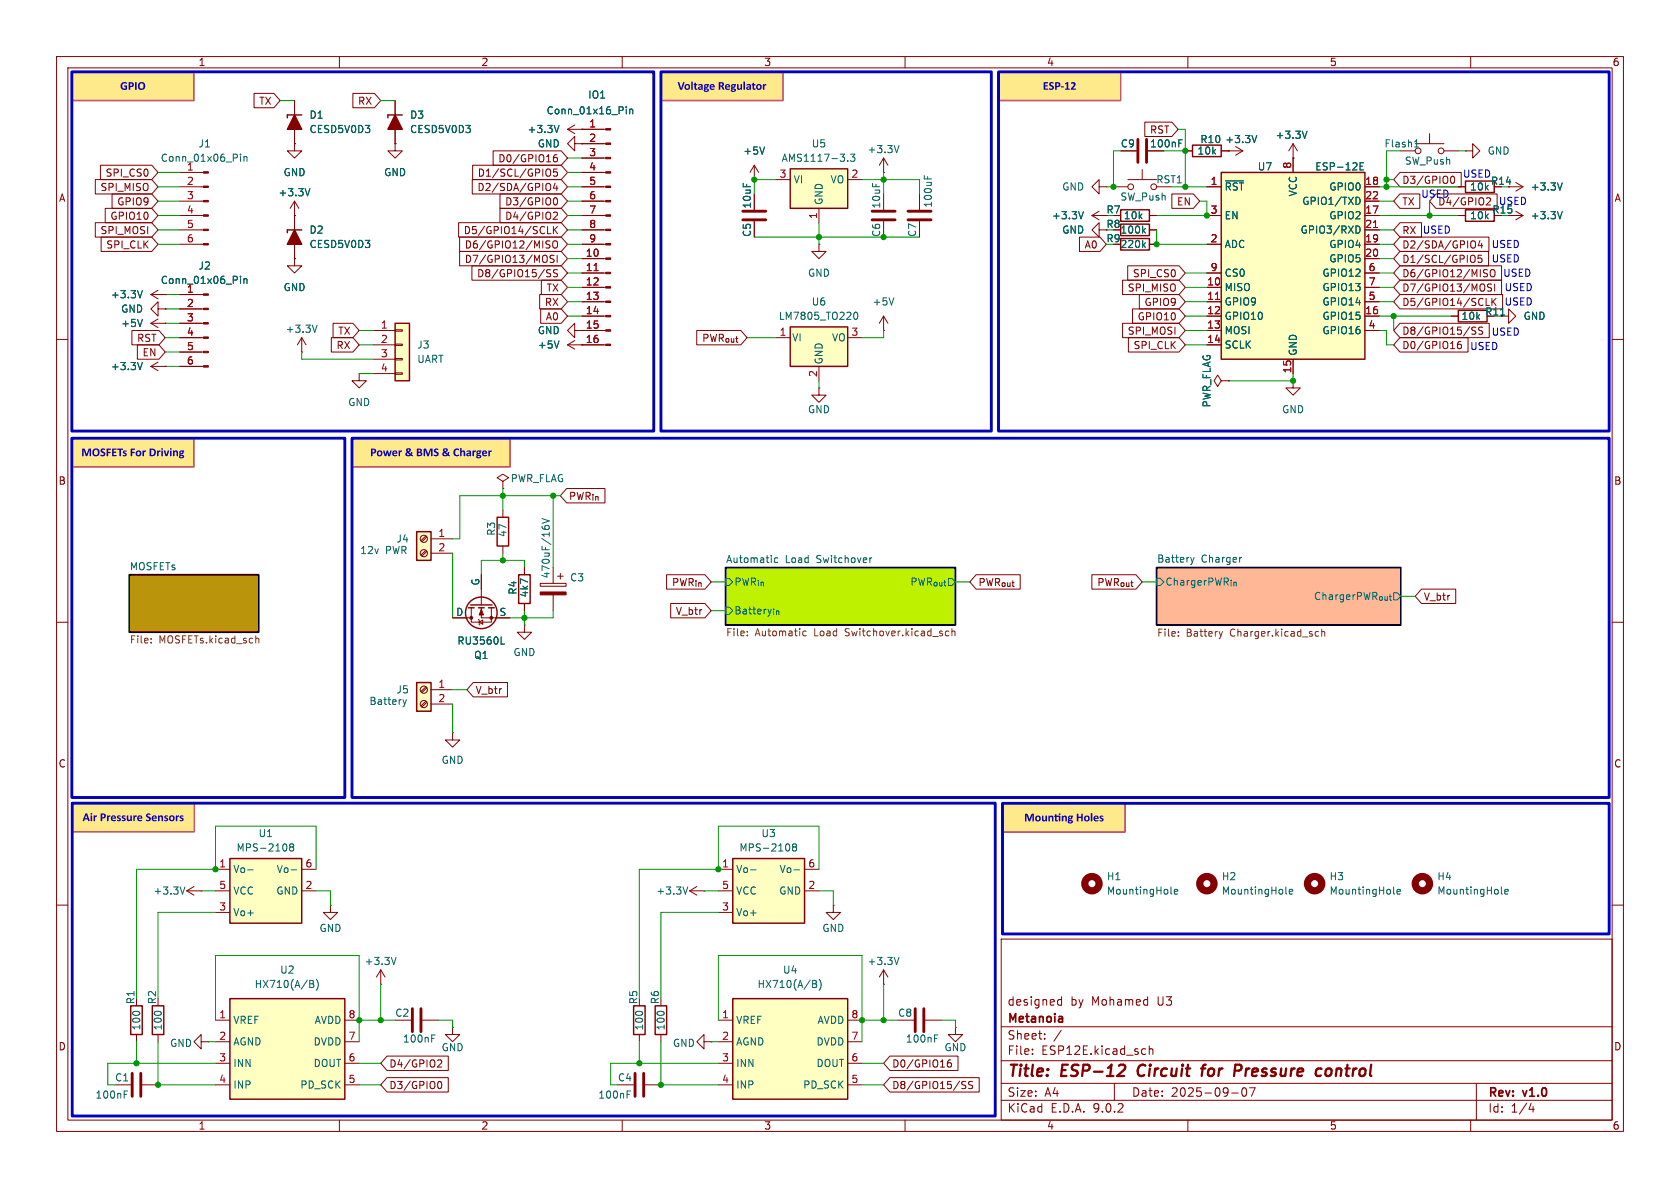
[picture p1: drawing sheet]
<svg xmlns="http://www.w3.org/2000/svg" width="297mm" height="210mm" viewBox="0 0 297 210" stroke-linecap="round" stroke-linejoin="round" font-family="sans-serif">
<g fill="none" stroke="#840000" stroke-width=".18">
<path d="M10 10h277v190h-277zM12 12h273v186h-273zM60 10v2M110 10v2M160 10v2M210 10v2M260 10v2M10 60h2M285 60h2M10 110h2M285 110h2M10 160h2"/>
<path d="M177 166h108v32h-108zM187 177.6l.2 .1 .5-.1M187.7 176.2v1.5M187.7 176.8l-.5-.1-.2 .1M285 160h2M60 198v2M110 198v2M160 198v2M177 194.5h108M177 191.5h108M177 187.5h108M177 181.5h108"/>
<path d="M182.5 186.3v.1M182.5 185.5v.1M184.7 183.6v.1M184.7 182.8v.1M187.6 182.1l-1.3 2M197 191.5v3M202.4 185.4l.1 .1M202.5 186.3l-.1 .1M203.2 184.9v1.5M203.2 185.5l.2-.1 .3 .1 .1 .9M210 198v2M217.7 193.2h1.2"/>
<path d="M219.7 192.4l.2-.1a.81 .81 0 0 1 .6 .6 .81 .81 0 0 1-.3 .8l-.2 .1a.81 .81 0 0 1-.3-1.4zM220.9 192.3h1l-.7 1.5M260 198v2M261 191.5v6.5M270.7 195l-.4 1.1h.9M271 195.6v1"/>
</g>
<path d="M198.1 188.2h.5a.45 .45 0 0 1 .3 .6l-.1 .3-1.3 1.1h1.2M201.4 188.5a1.27 1.27 0 0 0 0 1.6M212.3 188.9h.8M213.2 188.2l-.4 .1-.1 .2-.3 1.7M218.4 188.2l.9 .1a.58 .58 0 0 1-.3 1M233.5 188.9l.1 .1M235.3 189a.59 .59 0 0 0-.9 .3v.7a.53 .53 0 0 0 .8 0" fill="none" stroke="#840000" stroke-width=".4"/>
<path d="M187.6 179.7l.2 .2v.8M187.8 180.6l-.1 .1M187.8 180l-.1 .1" fill="none" stroke="#840000" stroke-width=".3"/>
<path d="M128.3 100.3h40.6v10.2h-40.6z" fill="#bdf100" stroke="#bdf100" stroke-width=".18"/>
<path d="M204.5 100.3h43.1v10.2h-43.1z" fill="#ffb796" stroke="#ffb796" stroke-width=".18"/>
<path d="M22.9 101.6h22.8v10.2h-22.8z" fill="#ba940b" stroke="#ba940b" stroke-width=".18"/>
<g fill="#ffea8b">
<path d="M177.3 142h21.6v5.1h-21.6z"/>
<path d="M12.8 142h21.6v5.1h-21.6z"/>
<path d="M12.7 12.7h21.6v5.1h-21.6z"/>
<path d="M116.8 12.7h21.6v5.1h-21.6z"/>
<path d="M62.2 77.5h28v5.1h-28z"/>
<path d="M12.7 77.5h21.6v5.1h-21.6z"/>
<path d="M176.5 12.7h21.6v5.1h-21.6z"/>
</g>
<path d="M22.9 101.6h22.8v10.2h-22.8zM128.3 100.3h40.6v10.2h-40.6zM204.5 100.3h43.1v10.2h-43.1z" fill="none" stroke="#000" stroke-width=".3"/>
<path d="M137.5 98.7l-.4-.1-.2 .3 .1 .5h.5M153.8 98.6v.9M154.1 98.6l-.3 .3M210.5 98.5l.3 .9M210.8 99.4l-.2 .3M211.1 98.5l-.3 .9M219.5 98.5l-.2 .1M128.3 102.2h.6l.6 .7-.6 .6h-.6zM128.3 107.3h.6l.6 .7-.6 .6h-.6zM204.5 102.2h.6l.6 .7-.6 .6h-.6zM158.9 169.2l-.4 1.3" fill="none" stroke="#006464" stroke-width=".18"/>
<g fill="none" stroke="#725600" stroke-width=".18">
<path d="M26.7 113.5v.2M26.7 112.9v.1M45.2 112.4v1.3M45.2 112.9l.2-.1 .3 .1 .1 .8M132.1 112.3v.1M132.1 111.6v.1M141.9 112.2l.3 .2 .3-.1M142.5 111.6h-.3l-.3 .2M167.1 112.2l.3 .2 .3-.1M167.7 111.6h-.3l-.3 .2M168.3 111.7l.2-.1h.3v.8M168.3 111.1v1.3"/>
<path d="M208.3 112.4v.1M208.3 111.7v.1M216.1 111.6l-.3 .9M232.8 111.6l.3 .1M233.1 112.4l-.3 .1M233.7 111.7l.1-.1 .3 .1 .1 .8M233.7 111.2v1.3"/>
</g>
<g fill="#840000" stroke="#840000" stroke-width=".25">
<path d="M52.1 40.6l1.2 2.6h-2.5z"/>
<path d="M52.1 20.3l1.2 2.6h-2.5z"/>
</g>
<path d="M52.1 17.8v7.6M52.1 25.4v1.3h1.2l-1.2 1.2-1.3-1.2h1.3M52.1 25.4h.1M52.1 38.1v7.6M69.8 25.4v1.3h1.3l-1.3 1.2-1.2-1.2h1.2M69.8 25.4h.1M209.5 26.7h1.3M215.9 26.7h1.3M156.2 174h.1M156.2 171.5l-.8 1.2M156.2 171.5l.8 1.2M156.2 171.5v2.5" fill="none" stroke="#840000" stroke-width=".18"/>
<path d="M53.3 20.3h-2.5v.5M210.8 25.7h5.1v2h-5.1zM53.3 40.6h-2.5v.5" fill="none" stroke="#840000" stroke-width=".25"/>
<path d="M69.8 57.2h2.6v10.1h-2.6z" fill="#ffffc2"/>
<path d="M69.8 57.2h2.6v10.1h-2.6z" fill="none" stroke="#840000" stroke-width=".25"/>
<g fill="none" stroke="#840000" stroke-width=".18">
<path d="M101.6 25.4v-1.3l-1.3 1.3 1.3 1.3v-1.3h1.3M102.9 25.4h.1M31.7 52.1h4.3M31.7 54.6h4.3M31.7 57.2h4.3M31.7 59.7h4.3M53.3 59.7l-.7 1.3M53.3 59.7l.8 1.3M53.3 59.7v2.5M66 58.4h3.8M69.8 58.3h1.3v.2h-1.3zM101.6 58.4v-1.2l-1.3 1.2 1.3 1.3v-1.3h1.3"/>
<path d="M102.9 58.4h.1M26.7 64.8h2.5M26.7 64.8l1.2 .7M27.9 64l-1.2 .8M29.2 64.8h.1M31.7 62.2h4.3M31.7 64.8h4.3M53.3 62.2h.1M63.5 66v1.3h1.3l-1.3 1.3-1.3-1.3h1.3M63.5 66h.1M66 61h3.8M66 63.5h3.8"/>
<path d="M66 66h3.8M69.8 60.8h1.3v.3h-1.3zM69.8 63.4h1.3v.2h-1.3zM69.8 65.9h1.3v.3h-1.3zM100.3 61h2.6M100.3 61l1.3 .7M101.6 60.2l-1.3 .8M102.9 61h.1"/>
</g>
<path d="M42.5 48.8v.2M42.5 49.3v.8M43.1 49.3v.8M43.1 49.4l.2-.1h.3l.1 .8M56.1 57.5l-.5 1.2M25.2 64.1l-.5 1.2M98.8 60.3l-.4 1.2" fill="none" stroke="#006464" stroke-width=".18"/>
<g fill="#840000" stroke="#840000" stroke-width=".18">
<path d="M36 51.9h.8v.3h-.8z"/>
<path d="M36 54.5h.8v.2h-.8z"/>
<path d="M36 57h.8v.3h-.8z"/>
<path d="M36 59.6h.8v.2h-.8z"/>
<path d="M36 62.1h.8v.3h-.8z"/>
<path d="M36 64.6h.8v.3h-.8z"/>
</g>
<path d="M40.6 176.5h20.4v17.8h-20.4z" fill="#ffffc2"/>
<path d="M40.6 176.5h20.4v17.8h-20.4z" fill="none" stroke="#840000" stroke-width=".25"/>
<g fill="none" stroke="#840000" stroke-width=".18">
<path d="M198.1 26.7h2.8M250.2 25.4h5.1M252.7 23.6v1.8M255.3 26.7h2.5M58.4 160v1.3h1.3l-1.3 1.3-1.3-1.3h1.3M58.4 160h.1M67.3 174h.1M67.3 171.5l-.8 1.2M67.3 171.5l.8 1.2M67.3 171.5v2.5M20.3 191.8h2.8M25.1 191.8h2.8"/>
<path d="M35.6 184.2v-1.3l-1.3 1.3 1.3 1.2v-1.2h1.2M36.8 184.2h.1M38.1 180.3h2.5M38.1 184.2h2.5M38.1 188h2.5M38.1 191.8h2.5M61 180.3h2.5M61 184.2h2.5M61 188h2.5M61 191.8h2.5M69.8 180.3h2.8M74.7 180.3h2.8"/>
<path d="M80 181.6v1.3h1.3l-1.3 1.3-1.3-1.3h1.3M80 181.6h.1"/>
<circle cx="250.7" cy="26.7" r=".51"/>
<circle cx="254.8" cy="26.7" r=".51"/>
</g>
<g fill="none" stroke="#006464" stroke-width=".18">
<path d="M208.4 25.3h.4M208.4 24.7h.6M250.1 26h.7M250.2 25l.2-.3v1.3M54.8 173.3l.6 .1v.3l-.2 .2M54.8 173.9h.4M55.2 173.9l.3 .2-.1 .3-.6 .2M55.9 173.1a1.46 1.46 0 0 1 0 2M70 169.2l-.4 1.3M22 193.5h.4M22 192.9h.6M76.3 183.6h.4"/>
<path d="M76.3 183h.6"/>
</g>
<path d="M201.2 24.6v4.1M202.7 24.6v4.1M72.9 178.3v4.1M74.4 178.3v4.1M23.4 189.7v4.1M24.9 189.7v4.1" fill="none" stroke="#840000" stroke-width=".51"/>
<path d="M40.6 151.8h12.7v11.4h-12.7z" fill="#ffffc2"/>
<path d="M40.6 151.8h12.7v11.4h-12.7zM23.1 177.8h2v5.1h-2zM26.9 177.8h2.1v5.1h-2.1z" fill="none" stroke="#840000" stroke-width=".25"/>
<g fill="none" stroke="#840000" stroke-width=".18">
<path d="M228.6 67.3v1.3h1.3l-1.3 1.3-1.3-1.3h1.3M228.6 67.3h.1M33 157.5h2.6M33 157.5l1.3 .7M34.3 156.7l-1.3 .8M35.6 157.5h.1M38.1 153.7h2.5M38.1 157.5h2.5M53.3 153.7h2.6M53.3 157.5h2.6M38.1 161.3h2.5M24.1 182.9v1.3"/>
<path d="M27.9 182.9v1.3"/>
</g>
<path d="M32.7 156.8l-.4 1.3M43.8 153.8h1M50.6 149.3l.1 .4-.1 .6M51.4 149.7l-.2-.2 .2-.3h.3l.2 .2-.2 .3M51.4 149.7l-.2 .3 .1 .3 .1 .1h.4l.1-.2v-.2l-.2-.3M51.4 149.7h.3M51.5 153.8h.9M207 157.9l.2 .2M207.6 157.6l.6-.1-.1-.2-.3-.1-.2 .2 .1 .6h.4M246.4 157.9l.2 .2M247 157.6l.6-.1-.1-.2-.3-.1-.2 .2v.6h.5" fill="none" stroke="#006464" stroke-width=".18"/>
<g fill="none" stroke="#840000" stroke-width="1.3">
<circle cx="193" cy="156.2" r="1.27"/>
<circle cx="232.4" cy="156.2" r="1.27"/>
</g>
<path d="M139.7 57.8h10.2v7h-10.2z" fill="#ffffc2"/>
<path d="M139.7 57.8h10.2v7h-10.2z" fill="none" stroke="#840000" stroke-width=".25"/>
<path d="M137.2 59.7h2.5M149.9 59.7h2.5M144.8 64.8v2.5" fill="none" stroke="#840000" stroke-width=".18"/>
<path d="M151.1 55.3l.1-.1a.68 .68 0 0 1 .5 .6 .68 .68 0 0 1-.5 .7 .84 .84 0 0 1-.1-1.2z" fill="none" stroke="#006464" stroke-width=".18"/>
<path d="M73.7 120.7h2.5v5h-2.5z" fill="#ffffc2"/>
<path d="M73.7 120.7h2.5v5h-2.5z" fill="none" stroke="#840000" stroke-width=".25"/>
<g fill="none" stroke="#840000" stroke-width=".18">
<path d="M75.3 121.4l-.9 .9M75.3 124l-.9 .8M75.5 121.6l-.9 .8M75.5 124.1l-.9 .9M76.2 121.9h3.8M76.2 124.5h3.8"/>
<circle cx="74.9" cy="124.5" r=".63"/>
<circle cx="74.9" cy="121.9" r=".63"/>
</g>
<path d="M71.2 123.7l.3 .8M71.5 124.5l-.1 .4M71.8 123.7l-.3 .8" fill="none" stroke="#006464" stroke-width=".18"/>
<path d="M129.5 176.5h20.4v17.8h-20.4z" fill="#ffffc2"/>
<path d="M129.5 176.5h20.4v17.8h-20.4z" fill="none" stroke="#840000" stroke-width=".25"/>
<path d="M80 129.5v1.3h1.3l-1.3 1.3-1.3-1.3h1.3M80 129.5h.1M127 180.3h2.5M127 184.2h2.5M127 188h2.5M127 191.8h2.5M149.9 180.3h2.5M149.9 184.2h2.5M149.9 188h2.5M149.9 191.8h2.5" fill="none" stroke="#840000" stroke-width=".18"/>
<path d="M143.7 173.3l.6 .1v.3l-.2 .2M143.7 173.9h.4M144.1 173.9l.3 .2-.1 .3-.6 .2M144.8 173.1a1.46 1.46 0 0 1 0 2" fill="none" stroke="#006464" stroke-width=".18"/>
<path d="M73.7 94h2.5v5.1h-2.5z" fill="#ffffc2"/>
<path d="M73.7 94h2.5v5.1h-2.5zM91.7 101.6h2v5.1h-2zM112 177.8h2v5.1h-2z" fill="none" stroke="#840000" stroke-width=".25"/>
<g fill="none" stroke="#840000" stroke-width=".18">
<path d="M52.1 38.1h.1M52.1 35.6l-.8 1.2M52.1 35.6l.7 1.2M52.1 35.6v2.5M133.3 39.1v2.8M156.2 30.5h.1M156.2 27.9l-.8 1.3M156.2 27.9l.8 1.3M156.2 27.9v2.6M162.6 34.3v2.8M162.6 39.1v2.8M144.8 68.6v1.3h1.2l-1.2 1.2-1.3-1.2h1.3"/>
<path d="M144.8 68.6h.1M215.9 67.3l-.6-1-.7 1 .7 1 .6-1h1.3M217.2 67.3h.1M75.3 94.7l-.9 .9M75.3 97.3l-.9 .8M75.5 94.9l-.9 .9M75.5 97.5l-.9 .8M76.2 95.3h3.8M76.2 97.8h3.8M92.7 110.5v1.3h1.3l-1.3 1.2-1.3-1.2h1.3M92.7 110.5h.1M92.7 100.3v1.3"/>
<path d="M92.7 106.7v1.3M95.5 103.1h4.6v.5h-4.6zM97.8 100.3v2.8M97.8 105.2v2.8M98.6 101.9h1M99.1 101.3v1.1M109.2 191.8h2.8M113 182.9v1.3M114 191.8h2.8"/>
<circle cx="74.9" cy="97.8" r=".63"/>
<circle cx="74.9" cy="95.2" r=".63"/>
</g>
<path d="M131.3 38.9h4.1M131.3 37.3h4.1M160.5 38.9h4.1M160.5 37.3h4.1M112.3 189.7v4.1M113.8 189.7v4.1" fill="none" stroke="#840000" stroke-width=".51"/>
<path d="M54.8 33.3l-.4 1.3M158.9 25.7l-.4 1.3M163.4 31v.6M164 31.2v.4M95.8 93v.2M95.8 91.7l1.3 .4-1.3 .4M96.3 93.1l.3-.2h.3l.2 .2M110.9 193.5h.4M110.9 192.9h.6" fill="none" stroke="#006464" stroke-width=".18"/>
<path d="M95.5 104.6h4.6v.6h-4.6z" fill="#840000" stroke="#840000" stroke-width=".18"/>
<path d="M139.7 29.8h10.2v7h-10.2z" fill="#ffffc2"/>
<g fill="none" stroke="#840000" stroke-width=".25">
<path d="M139.7 29.8h10.2v7h-10.2zM259.1 37.1h5.1v2h-5.1zM259.1 32h5.1v2h-5.1zM257.8 54.9h5.1v2h-5.1zM87.9 91.4h2v5.1h-2zM82.8 107.4h1M83.2 106.9h3.8M84.6 107.4h1M86.4 107.4h1"/>
<circle cx="85.1" cy="108.3" r="2.79"/>
</g>
<g fill="none" stroke="#840000" stroke-width=".18">
<path d="M133.3 31.8h.1M133.3 29.2l-.7 1.3M133.3 29.2l.8 1.3M133.3 29.2v2.6M137.2 31.8h2.5M144.8 36.8v2.6M149.9 31.8h2.5M156.2 39.1v2.8M257.8 38.1h1.3M257.8 33h1.3M259.1 26.7h1.2v1.2l1.3-1.2-1.3-1.3v1.3M259.1 26.7h.1"/>
<path d="M144.8 43.2v1.3h1.2l-1.2 1.2-1.3-1.2h1.3M144.8 43.2h.1M256.5 55.9h1.3M265.4 55.9h1.3v-1.3l1.3 1.3-1.3 1.3v-1.3M88.9 85.1l-1-.6 1-.7 1 .7-1 .6v1.3M88.9 86.4h.1M88.9 90.2v1.2M88.9 96.5v1.3M80 109.2h3.3M83.3 107.4v2.6h3.6v-2.6M84.6 109.5l.1 .1v.8l.1 .1M84.7 110l.6-.4v.8z"/>
<path d="M85.1 107.4v1.8h5.1M85.1 101.6v5.3M121.9 157.5l1.3 .7M121.9 157.5h2.6M123.2 156.7l-1.3 .8M124.5 157.5h.1"/>
</g>
<path d="M135.2 26l-.5 1.2M149.9 28.4v.1M150.3 27.2h.8l-.4 .5 .4 .2v.5l-.2 .1-.6-.1M265.3 55.7h.7M88.6 113.9h.6M121.6 156.8l-.4 1.3M227.3 157.9l.2 .2M227.9 157.6l.6-.1v-.2l-.4-.1-.2 .2 .1 .6h.5M265.4 157.9l.2 .2M266 157.6l.6-.1v-.2l-.4-.1-.2 .2 .1 .6h.5" fill="none" stroke="#006464" stroke-width=".18"/>
<g fill="none" stroke="#840000" stroke-width="1.3">
<circle cx="213.4" cy="156.2" r="1.27"/>
<circle cx="251.5" cy="156.2" r="1.27"/>
</g>
<path d="M154.2 38.9h4M154.2 37.3h4" fill="none" stroke="#840000" stroke-width=".51"/>
<g fill="#840000" stroke="#840000" stroke-width=".18">
<path d="M85.1 107.7l.4 1h-.8z"/>
<circle cx="83.3" cy="109.2" r=".25"/>
<circle cx="86.9" cy="109.2" r=".25"/>
</g>
<path d="M129.5 151.8h12.7v11.4h-12.7z" fill="#ffffc2"/>
<path d="M129.5 151.8h12.7v11.4h-12.7z" fill="none" stroke="#840000" stroke-width=".25"/>
<g fill="none" stroke="#840000" stroke-width=".18">
<path d="M266.7 33h2.5M266.7 38.1h2.5M268 32.3l1.2 .7M268 37.3l1.2 .8M269.2 33l-1.2 .8M269.2 38.1l-1.2 .8M26.7 57.2l1.2 .7M26.7 57.2h2.5M26.7 52.1l1.2 .7M26.7 52.1h2.5M27.9 54.6v-1.3l-1.2 1.3 1.2 1.3v-1.3h1.3M27.9 56.4l-1.2 .8"/>
<path d="M27.9 51.3l-1.2 .8M29.2 54.6h.1M29.2 57.2h.1M29.2 52.1h.1M127 153.7h2.5M127 157.5h2.5M142.2 153.7h2.6M142.2 157.5h2.6M127 161.3h2.5M147.3 160v1.3h1.3l-1.3 1.3-1.3-1.3h1.3M147.3 160h.1"/>
</g>
<path d="M276.2 32.3l-.4 1.3M276.2 37.4l-.4 1.3M25.2 56.5l-.5 1.2M25.2 51.4l-.5 1.2M132.7 153.8h1M139.5 149.3l.1 .4-.1 .6M140.3 149.7l-.2-.2 .2-.3h.3l.2 .2-.2 .3M140.3 149.7l-.2 .3 .1 .3 .1 .1h.4l.1-.2v-.2l-.2-.3M140.3 149.7h.3M140.4 153.8h.9" fill="none" stroke="#006464" stroke-width=".18"/>
<path d="M215.9 30.5h25.4v33h-25.4z" fill="#ffffc2"/>
<path d="M71.1 20.3h-2.5v.5M198.1 39.6h5.1v2.1h-5.1zM198.1 37.1h5.1v2h-5.1zM215.9 30.5h25.4v33h-25.4zM198.1 42.2h5.1v2h-5.1zM115.8 177.8h2.1v5.1h-2.1z" fill="none" stroke="#840000" stroke-width=".25"/>
<g fill="none" stroke="#840000" stroke-width=".18">
<path d="M44.9 16.5h3.5l1.1 1.3-1.1 1.3h-3.5zM52.1 17.8v2.5M62.4 16.5h3.8l1.1 1.3-1.1 1.3h-3.8zM69.8 17.8v7.6M16.8 39.4h10l1.1 1.2-1.1 1.3h-10zM16.8 31.7h10l1.1 1.3-1.1 1.3h-10zM17.8 29.2h9l1.1 1.3-1.1 1.3h-9zM18.6 36.8h8.2l1.1 1.3-1.1 1.3h-8.2zM19.8 34.3h7l1.1 1.3-1.1 1.2h-7zM31.7 33h4.3M31.7 38.1h4.3M31.7 35.6h4.3"/>
<path d="M31.7 30.5h4.3M52.1 25.4h.1M52.1 38.1h.1M52.1 22.9v2.5M52.1 38.1v2.5M69.8 25.4h.1M81.1 39.4h18.1l1.1 1.2-1.1 1.3h-18.1zM83.5 31.7h15.7l1.1 1.3-1.1 1.3h-15.7zM83.6 29.2h15.6l1.1 1.3-1.1 1.3h-15.6zM87.2 26.7h12l1.1 1.2-1.1 1.3h-12zM88.4 36.8h10.8l1.1 1.3-1.1 1.3h-10.8zM88.4 34.3h10.8l1.1 1.3-1.1 1.2h-10.8z"/>
<path d="M96.8 29.9a.43 .43 0 0 1 .5 .4v.4a.43 .43 0 0 1-.5 .5M97 32.4l.2 .1a.81 .81 0 0 1-.2 1.2M97.9 35.2l.2-.2a.68 .68 0 0 1 .5 .6 .68 .68 0 0 1-.5 .6l-.2-.2M97.9 37.6l.4-.1 .3 .4-.8 .9h.8M98.1 32.4l-.3 .9h.8M98.4 27.3l-.3 .1a.86 .86 0 0 0 0 1.2l.4-.1 .1-.4-.3-.3-.3 .1-.2 .2M98.4 32.8v.9M98.5 29.9h-.6l-.1 .6 .2-.1h.4l.2 .2-.1 .4-.2 .2-.5-.2M100.3 22.9h6.8M100.3 22.9l1.3 .7M101.6 22.1l-1.3 .8M102.9 22.9h.1"/>
<path d="M102.9 25.4h.1M102.9 33h4.2M102.9 38.1h4.2M102.9 35.6h4.2M102.9 30.5h4.2M102.9 25.4h4.2M102.9 27.9h4.2M133.3 31.8h.1M133.3 39.1v2.8M193 38.1h2.6M193 38.1l1.3 .8M194.3 33v-1.2l-1.3 1.2 1.3 1.3v-1.3h1.3"/>
<path d="M194.3 37.3l-1.3 .8M195.6 33h.1M196.8 33h2.6M198.1 26.7h2.8M199.4 31.8h5.1M201.9 30v1.8M202.4 21.6h4.8l1.1 1.3-1.1 1.2h-4.8zM203.2 38.1h1.3M207.2 34.3h3.8l1.1 1.3-1.1 1.2h-3.8zM209.5 26.7h1.3M213.4 33h2.5M213.4 38.1h2.5"/>
<path d="M215.9 26.7h3.8M217.2 26.7h.1M218.4 25.9l1.3 .8M219.7 26.7l-1.3 .7M228.6 27.9h.1M228.6 25.4v5.1M228.6 25.4l-.8 1.3M228.6 25.4l.8 1.3M241.3 33h2.5M241.3 38.1h2.5M241.3 35.6h2.5M247.5 30.5h10.8v2.5h-10.8l-1.1-1.2z"/>
<path d="M247.5 34.3h3.5v2.5h-3.5l-1.1-1.2zM247.5 39.4h3.8v2.5h-3.8l-1.1-1.3zM253.8 34.3h10.9v2.5h-10.9l-1.1-1.2zM256.5 31.4l.2-.2a.68 .68 0 0 1 .5 .6 .68 .68 0 0 1-.5 .6l-.2-.2M257.8 33h1.3M257.8 38.1h1.3M262.8 35h.5l.2 .3-.8 .9h.8M17.9 41.9h8.9l1.1 1.3-1.1 1.3h-8.9zM23.3 58.4h4.8l1.1 1.3-1.1 1.3h-4.8zM29.2 54.6h.1M29.2 57.2h.1M29.2 52.1h.1"/>
<path d="M31.7 43.2h4.3M31.7 40.6h4.3M31.7 52.1h3.9M31.7 54.6h3.9M31.7 57.2h3.9M31.7 59.7h3.9M52.1 45.7v1.3h1.2l-1.2 1.3-1.3-1.3h1.3M52.1 45.7h.1M52.1 43.2v2.5M58.6 59.7h3.8l1.1 1.3-1.1 1.2h-3.8zM58.9 57.1h3.5l1.1 1.3-1.1 1.3h-3.5zM81.3 44.4h17.9l1.1 1.3-1.1 1.3h-17.9z"/>
<path d="M81.3 41.9h17.9l1.1 1.3-1.1 1.3h-17.9zM83.4 47h15.8l1.1 1.3-1.1 1.2h-15.8zM95.4 52.1h3.8l1.1 1.2-1.1 1.3h-3.8zM95.6 54.6h3.6l1.1 1.3-1.1 1.3h-3.6zM95.7 49.5h3.5l1.1 1.3-1.1 1.3h-3.5zM96.6 45.2a.9 .9 0 0 1 0 1.1M96.7 48.2l.5 .2 .1 .3-.2 .2h-.5M96.7 47.7h.6M96.7 43.2l.4 .1 .1 .3-.2 .3h-.3M96.7 42.6h.5M96.8 40v1.3h.6M97.8 42.8l.2-.2a.43 .43 0 0 1 .6 .4v.4a.42 .42 0 0 1-.5 .5 .42 .42 0 0 1-.4-.5z"/>
<path d="M97.8 40v1.3M98 45.2l-.5-.1-.2 .1v.4l.5 .2 .2 .3-.3 .3-.5-.1M98 40.6l.6 .7M98.5 45.1v1.3M98.6 40l-.8 .8M98.6 47.7h-.5l-.2 .1v.3l.5 .3 .2 .3-.3 .2h-.5M102.9 58.4h.1M102.9 43.2h4.2M102.9 48.3h4.2M102.9 50.8h4.2M102.9 53.3h4.2M102.9 55.9h4.2"/>
<path d="M102.9 58.4h4.2M102.9 40.6h4.2M102.9 45.7h4.2M123.2 58.4h7.8l1.1 1.3-1.1 1.3h-7.8zM156.2 58.4h.1M156.2 55.9l-.8 1.3M156.2 55.9l.8 1.3M156.2 55.9v2.5M190.8 41.9h3.7l1.1 1.3-1.1 1.3h-3.7zM194.3 40.6v-1.2l-1.3 1.2 1.3 1.3v-1.3h1.3M198.5 49.5h9.9l1.1 1.3-1.1 1.3h-9.9zM198.5 57.1h9.9l1.1 1.3-1.1 1.3h-9.9z"/>
<path d="M199.4 47h9l1.1 1.3-1.1 1.2h-9zM199.5 59.7h8.9l1.1 1.3-1.1 1.2h-8.9zM200.2 54.6h8.2l1.1 1.3-1.1 1.3h-8.2zM201.4 52.1h7l1.1 1.2-1.1 1.3h-7zM203.2 43.2h1.3M203.2 40.6h1.3M213.4 43.2h2.5M213.4 48.3h2.5M213.4 50.8h2.5M213.4 53.3h2.5M213.4 55.9h2.5M213.4 58.4h2.5"/>
<path d="M241.3 43.2h2.5M241.3 48.3h2.5M241.3 50.8h2.5M241.3 53.3h2.5M241.3 55.9h2.5M241.3 58.4h2.5M241.3 40.6h2.5M241.3 45.7h2.5M247.5 49.5h18v2.6h-18l-1.1-1.3zM247.5 52.1h18.1v2.5h-18.1l-1.1-1.3zM247.5 47h18v2.5h-18l-1.1-1.2zM247.5 44.4h15.7v2.6h-15.7l-1.1-1.3z"/>
<path d="M247.5 57.1h15.8v2.6h-15.8l-1.1-1.3zM247.5 41.9h15.7v2.6h-15.7l-1.1-1.3zM247.5 59.7h12v2.5h-12l-1.1-1.2zM256.5 55.9h1.3M260.2 45.1a.43 .43 0 0 1 .6 .4v.5a.43 .43 0 0 1-.6 .4M260.3 58.4l.5 .1 .1 .3-.2 .3-.5-.1M260.3 57.9h.6M260.5 42.6h.2a.81 .81 0 0 1-.2 1.3M261.6 42.5l-.3 .9h.8M261.9 45.1h-.6v.6l.2-.1 .4 .1 .1 .1-.1 .5-.1 .1-.5-.1M261.9 43v.9M262.1 57.9l-.5-.1-.1 .1v.4l.5 .2 .1 .3-.2 .3-.5-.1"/>
<path d="M262.4 50.4v.9M262.5 48.3l.3 .1 .2 .3-.3 .2h-.3M262.5 47.7h.5M262.7 52.7v1.3h.6M263.6 47.7h.2a.43 .43 0 0 1 .5 .4v.4a.42 .42 0 0 1-.4 .4 .42 .42 0 0 1-.4-.4v-.4zM263.7 50.3l-.5-.1-.2 .1v.4l.6 .2 .1 .3-.2 .3-.5-.1M263.8 52.7v1.3M263.9 53.3l.6 .7M264.2 50.2v1.3M264.5 52.7l-.7 .8M24.3 61h3.8l1.1 1.2-1.1 1.3h-3.8zM29.2 64.8h.1"/>
<path d="M31.7 62.2h3.9M31.7 64.8h3.9M102.9 61h.1M102.9 61h4.2M213.4 61h2.5M217.2 67.3h.1M228.6 63.5v2.5M258.3 60.4h-.4a.86 .86 0 0 0 0 1.2l.4-.1 .1-.4-.3-.3-.3 .1-.2 .2M100.2 86.4h6.8v2.5h-6.8l-1.1-1.3zM80 109.2h2.5M85.1 101.6v2.5M87.6 109.2h2.6"/>
<path d="M92.7 100.3v1.3M92.7 106.7v1.3M117.8 101.6h6.8l1.1 1.3-1.1 1.2h-6.8zM118.6 106.7h6l1.1 1.3-1.1 1.2h-6zM172.6 101.6h7.8v2.5h-7.8l-1.2-1.2zM193 101.6h7.8l1.1 1.3-1.1 1.2h-7.8zM251.3 104.1h6.1v2.6h-6.1l-1.1-1.3zM83.7 120.6h6v2.6h-6l-1.2-1.3zM68.4 186.7h10.9v2.5h-10.9l-1.1-1.2zM68.4 190.5h10.9v2.5h-10.9l-1.1-1.2zM77.4 187.4h.4l.3 .3-.8 .9h.8M77.4 191.4l.3-.2a.68 .68 0 0 1 .4 .6 .68 .68 0 0 1-.4 .6l-.3-.2"/>
<path d="M116.8 182.9v1.3M124.5 184.2v-1.3l-1.3 1.3 1.3 1.2v-1.2h1.2M125.7 184.2h.1M157.3 190.5h15.8v2.5h-15.8l-1.1-1.2zM157.3 186.7h12.1v2.5h-12.1l-1.1-1.2zM158.7 180.3h2.8M163.6 180.3h2.8M168.1 187.4h-.4a.86 .86 0 0 0 0 1.2l.4-.1 .1-.4-.2-.3-.4 .1-.1 .2M168.9 181.6v1.3h1.3l-1.3 1.3-1.3-1.3h1.3M168.9 181.6h.1M170.1 191.2h.6M170.1 191.7l.5 .2 .1 .3-.2 .2h-.5"/>
<path d="M172 191.2h-.5l-.2 .1v.4l.5 .2 .2 .3-.3 .2h-.5"/>
<circle cx="199.9" cy="33" r=".51"/>
<circle cx="204" cy="33" r=".51"/>
</g>
<g fill="none" stroke="#006464" stroke-width=".18">
<path d="M110.7 18.9v.1M110.7 19.3v.8M111.3 19.3v.8M111.3 19.4l.2-.1 .3 .1 .1 .7M42.5 27.2v.2M42.5 27.7v.8M43.1 27.7v.8M43.1 27.8l.2-.1h.3l.1 .8M54.8 33.3l-.4 1.3M98.8 22.2l-.4 1.2M135.2 26l-.5 1.2M191.5 37.4l-.4 1.3"/>
<path d="M208.4 25.3h.4M208.4 24.7h.6M216.6 32h3.2M222.2 23.9l-.4 1.3M231.1 23.2l-.5 1.3M239.7 39.9a.64 .64 0 0 1 .8 .7 .64 .64 0 0 1-.8 .6M240 34.9a.68 .68 0 0 1 .5 .6 .68 .68 0 0 1-.5 .6M240.4 29.4h.5M241 28.8h-.6v1.2h.6M276.2 32.3l-.4 1.3M276.2 37.4l-.4 1.3M25.2 56.5l-.5 1.2"/>
<path d="M25.2 51.4l-.5 1.2M42.5 48.8v.2M42.5 49.3v.8M43.1 49.3v.8M43.1 49.4l.2-.1h.3l.1 .8M158 52.6l-.4 1.3M202.1 40.7l.4 .5M202.1 43.3l.4 .5M202.5 40.4l-.5 .5M202.5 42.9l-.5 .5M265.3 55.7h.7M25.2 64.1l-.5 1.2"/>
<path d="M98.8 60.3l-.4 1.2M88.6 113.9h.6M165.2 183.6h.4M165.2 183h.6"/>
</g>
<path d="M105 47.8h.7M214.9 52.9h.7M242.8 40.2h.7" fill="none" stroke="#a90000" stroke-width=".18"/>
<g fill="#840000" stroke="#840000" stroke-width=".18">
<path d="M36 30.4h.8v.2h-.8z"/>
<path d="M36 32.9h.8v.2h-.8z"/>
<path d="M36 35.4h.8v.3h-.8z"/>
<path d="M36 38h.8v.2h-.8z"/>
<path d="M36 40.5h.8v.3h-.8z"/>
<path d="M36 43.1h.8v.2h-.8z"/>
<path d="M107.1 22.7h.8v.3h-.8z"/>
<path d="M107.1 25.3h.8v.2h-.8z"/>
<path d="M107.1 27.8h.8v.3h-.8z"/>
<path d="M107.1 30.4h.8v.2h-.8z"/>
<path d="M107.1 32.9h.8v.2h-.8z"/>
<path d="M107.1 35.4h.8v.3h-.8z"/>
<path d="M107.1 38h.8v.2h-.8z"/>
<path d="M107.1 40.5h.8v.3h-.8z"/>
<path d="M107.1 43.1h.8v.2h-.8z"/>
<path d="M107.1 45.6h.8v.2h-.8z"/>
<path d="M107.1 48.1h.8v.3h-.8z"/>
<path d="M107.1 50.7h.8v.2h-.8z"/>
<path d="M107.1 53.2h.8v.3h-.8z"/>
<path d="M107.1 55.8h.8v.2h-.8z"/>
<path d="M107.1 58.3h.8v.2h-.8z"/>
<path d="M107.1 60.8h.8v.3h-.8z"/>
</g>
<path d="M161.8 178.3v4.1M163.3 178.3v4.1" fill="none" stroke="#840000" stroke-width=".51"/>
<path d="M69.8 20.3l1.3 2.6h-2.5z" fill="#840000" stroke="#840000" stroke-width=".25"/>
<g fill="none" stroke="#009600" stroke-width=".18">
<path d="M49.5 17.8h2.6M67.3 17.8h2.5M27.9 33h3.8M27.9 35.6h3.8M27.9 38.1h3.8M27.9 30.5h3.8M100.3 33h2.6M100.3 35.6h2.6M100.3 38.1h2.6M100.3 30.5h2.6M100.3 27.9h2.6M137.2 31.8h-3.9v2.5"/>
<path d="M144.8 39.4v3.8M152.4 31.8h10.2v2.5M156.2 30.5v3.8M198.1 26.7h-1.3v6.3h-1.2M205.7 26.7h3.8M207 33h6.4M208.3 22.9h1.2v10.1M212.1 35.6h1.3v2.5h-8.9M243.8 33h14M243.8 35.6h2.6M243.8 38.1h14M245.1 31.8h1.3"/>
<path d="M245.1 26.7v6.3M252.7 35.6v2.5M257.8 26.7h1.3M27.9 43.2h3.8M27.9 40.6h3.8M29.2 59.7h2.5M29.2 54.6h2.5M29.2 57.2h2.5M29.2 52.1h2.5M63.5 58.4h2.5M100.3 43.2h2.6M100.3 40.6h2.6"/>
<path d="M100.3 45.7h2.6M100.3 55.9h2.6M100.3 53.3h2.6M100.3 50.8h2.6M100.3 48.3h2.6M132.1 59.7h5.1M133.3 41.9h29.3M156.2 58.4v1.3h-3.8M204.5 40.6v2.6h8.9M209.5 58.4h3.9M209.5 55.9h3.9M209.5 53.3h3.9"/>
<path d="M209.5 50.8h3.9M209.5 48.3h3.9M243.8 43.2h2.6M243.8 40.6h2.6M243.8 58.4h1.3v2.6h1.3M243.8 45.7h2.6M243.8 55.9h12.7M243.8 53.3h2.6M243.8 50.8h2.6M243.8 48.3h2.6M246.4 55.9v2.5M29.2 62.2h2.5"/>
<path d="M29.2 64.8h2.5M53.3 62.2v1.3h12.7M63.5 66h2.5M63.5 61h2.5M144.8 67.3v1.3M209.5 61h3.9M228.6 66v1.3h-11.4M80 97.8v11.4M88.9 86.4v3.8M88.9 97.8v1.3M97.8 87.6v12.7M99.1 87.6h-17.8v7.7h-1.3"/>
<path d="M92.7 100.3v-1.2h-7.6v2.5M92.7 108v2.5M97.8 108v1.2h-7.6M125.7 108h2.6M125.7 102.9h2.6M168.9 102.9h2.5M201.9 102.9h2.6M247.6 105.4h2.6M80 124.5v5M80 121.9h2.5M35.6 157.5h2.5M55.9 153.7v-7.6h-17.8v7.6h-14v22.8"/>
<path d="M55.9 157.5h2.5v2.5M124.5 157.5h2.5M144.8 153.7v-7.6h-17.8v7.6h-14v22.8M144.8 157.5h2.5v2.5M38.1 161.3h-10.2v15.2M67.3 174v6.3M127 161.3h-10.2v15.2M156.2 174v6.3M24.1 184.2v3.8M27.9 184.2v7.6h10.2M36.8 184.2h1.3M38.1 188h-19.1v3.8h1.3"/>
<path d="M38.1 180.3v-11.4h25.4v15.3M63.5 180.3h6.3M63.5 188h3.8M63.5 191.8h3.8M77.5 180.3h2.5v1.3M113 184.2v3.8M116.8 184.2v7.6h10.2M125.7 184.2h1.3M127 188h-19.1v3.8h1.3M127 180.3v-11.4h25.4v15.3M152.4 180.3h6.3M152.4 188h3.8"/>
<path d="M152.4 191.8h3.8M166.4 180.3h2.5v1.3"/>
</g>
<path d="M12.7 12.7h21.6v5.1h-21.6zM116.8 12.7h21.6v5.1h-21.6zM176.5 12.7h21.6v5.1h-21.6zM12.7 77.5h21.6v5.1h-21.6zM62.2 77.5h28v5.1h-28zM12.8 142h21.6v5.1h-21.6zM177.3 142h21.6v5.1h-21.6z" fill="none" stroke="#d32570" stroke-width=".25"/>
<path d="M12.7 12.7h102.9v63.5h-102.9zM116.8 12.7h58.5v63.5h-58.5zM176.5 12.7h108v63.5h-108zM12.7 77.5h48.3v63.5h-48.3zM62.2 77.5h222.3v63.5h-222.3zM12.8 142h163.2v55.3h-163.2zM177.2 142h107.3v23.1h-107.3z" fill="none" stroke="#0000c2" stroke-width=".51"/>
<g fill="#009600" stroke="#009600" stroke-width=".18">
<circle cx="24.1" cy="188" r=".46"/>
<circle cx="38.1" cy="153.7" r=".46"/>
<circle cx="27.9" cy="191.8" r=".46"/>
<circle cx="63.5" cy="180.3" r=".46"/>
<circle cx="67.3" cy="180.3" r=".46"/>
<circle cx="92.7" cy="109.2" r=".46"/>
<circle cx="127" cy="153.7" r=".46"/>
<circle cx="116.8" cy="191.8" r=".46"/>
<circle cx="156.2" cy="180.3" r=".46"/>
<circle cx="152.4" cy="180.3" r=".46"/>
<circle cx="113" cy="188" r=".46"/>
<circle cx="196.8" cy="33" r=".46"/>
<circle cx="209.5" cy="33" r=".46"/>
<circle cx="209.5" cy="26.7" r=".46"/>
<circle cx="204.5" cy="43.2" r=".46"/>
<circle cx="228.6" cy="67.3" r=".46"/>
<circle cx="245.1" cy="31.8" r=".46"/>
<circle cx="245.1" cy="33" r=".46"/>
<circle cx="213.4" cy="38.1" r=".46"/>
<circle cx="246.4" cy="55.9" r=".46"/>
<circle cx="252.7" cy="38.1" r=".46"/>
<circle cx="133.3" cy="31.8" r=".46"/>
<circle cx="156.2" cy="31.8" r=".46"/>
<circle cx="156.2" cy="41.9" r=".46"/>
<circle cx="144.8" cy="41.9" r=".46"/>
<circle cx="97.8" cy="87.6" r=".46"/>
<circle cx="88.9" cy="87.6" r=".46"/>
<circle cx="88.9" cy="99.1" r=".46"/>
</g>
<g font-size="2.8" fill="#840000">
<text x="178" y="190.9">Title:</text>
<text x="187.7" y="190.9">ESP-12</text>
<text x="202" y="190.9">Circuit</text>
<text x="214.1" y="190.9">for</text>
<text x="220.6" y="190.9">Pressure</text>
<text x="235.9" y="190.9">control</text>
</g>
<g font-size="2.1" fill="#0000c2">
<text x="21.2" y="16.3">GPIO</text>
<text x="119.8" y="16.3">VoltageRegulator</text>
<text x="184.4" y="16.3">ESP-12</text>
<text x="14.4" y="81.1">MOSFETs</text>
<text x="23" y="81.1">ForDriving</text>
<text x="65.4" y="81.1">Power&amp; BMS&amp; Charger</text>
<text x="14.6" y="145.6">AirPressure</text>
<text x="25.7" y="145.6">Sensors</text>
<text x="181.1" y="145.6">MountingHoles</text>
</g>
<g font-size="2.1" fill="#840000">
<text x="178" y="178">designed</text>
<text x="189.2" y="178">by</text>
<text x="193" y="178">Mohamed</text>
<text x="204.8" y="178">U3</text>
<text x="178" y="184">Sheet:</text>
<text x="178" y="181.2">Metanoia</text>
<text x="178" y="186.7">File:</text>
<text x="184.1" y="186.7">ESP12E.kicad_sch</text>
<text x="178" y="196.9">KiCad</text>
<text x="178" y="194.1">Size:</text>
<text x="184.7" y="194.1">A4</text>
<text x="185.7" y="196.9">E.D.A.</text>
<text x="193.3" y="196.9">9.0.2</text>
<text x="200" y="194.1">Date:</text>
<text x="207" y="194.1">2025-09-07</text>
<text x="263" y="194.3">Rev:</text>
<text x="263" y="196.9">Id:</text>
<text x="267.1" y="196.9">1/4</text>
<text x="269.4" y="194.3">v1.0</text>
</g>
<g font-size="1.8" fill="#840000">
<text x="35" y="11.9">1</text>
<text x="85" y="11.9">2</text>
<text x="135" y="11.9">3</text>
<text x="185" y="11.9">4</text>
<text x="235" y="11.9">5</text>
<text x="285" y="11.9">6</text>
<text x="45.7" y="18.7">TX</text>
<text x="63.2" y="18.7">RX</text>
<text x="203.2" y="23.8">RST</text>
<text x="88" y="28.9">D0/GPIO16</text>
<text x="203.2" y="26.3">100nF</text>
<text x="10.3" y="35.9">A</text>
<text x="17.7" y="34">SPI_MISO</text>
<text x="18.6" y="31.4">SPI_CS0</text>
<text x="84.3" y="34">D2/SDA/GPIO4</text>
<text x="84.4" y="31.4">D1/SCL/GPIO5</text>
<text x="247.8" y="32.7">D3/GPIO0</text>
<text x="263.5" y="32.9">R14</text>
<text x="285.3" y="35.9">A</text>
<text x="17.7" y="41.6">SPI_MOSI</text>
<text x="19.4" y="39.1">GPIO10</text>
<text x="20.6" y="36.5">GPIO9</text>
<text x="81.9" y="41.6">D5/GPIO14/SCLK</text>
<text x="89.2" y="39.1">D4/GPIO2</text>
<text x="89.2" y="36.5">D3/GPIO0</text>
<text x="132.9" y="37" transform="rotate(-90 132.9 37)">10uF</text>
<text x="195.5" y="40.5">R8</text>
<text x="195.5" y="37.9">R7</text>
<text x="208" y="36.5">EN</text>
<text x="247.8" y="36.5">TX</text>
<text x="254.2" y="36.5">D4/GPIO2</text>
<text x="263.7" y="37.9">R15</text>
<text x="18.7" y="44.1">SPI_CLK</text>
<text x="82.1" y="46.7">D7/GPIO13/MOSI</text>
<text x="82.1" y="44.1">D6/GPIO12/MISO</text>
<text x="191.6" y="44.1">A0</text>
<text x="195.5" y="43">R9</text>
<text x="247.8" y="46.7">D1/SCL/GPIO5</text>
<text x="247.8" y="44.1">D2/SDA/GPIO4</text>
<text x="84.2" y="49.2">D8/GPIO15/SS</text>
<text x="96.5" y="51.8">TX</text>
<text x="199.3" y="51.8">SPI_MISO</text>
<text x="200.2" y="49.2">SPI_CS0</text>
<text x="247.8" y="51.8">D7/GPIO13/MOSI</text>
<text x="247.8" y="49.2">D6/GPIO12/MISO</text>
<text x="59.7" y="59.4">TX</text>
<text x="96.2" y="54.3">RX</text>
<text x="96.4" y="56.8">A0</text>
<text x="199.3" y="59.4">SPI_MOSI</text>
<text x="201" y="56.8">GPIO10</text>
<text x="202.2" y="54.3">GPIO9</text>
<text x="247.8" y="54.3">D5/GPIO14/SCLK</text>
<text x="247.8" y="59.4">D8/GPIO15/SS</text>
<text x="262.5" y="56">R11</text>
<text x="24.1" y="60.6">RST</text>
<text x="25.1" y="63.2">EN</text>
<text x="59.4" y="61.9">RX</text>
<text x="124" y="60.6">PWR_{out}</text>
<text x="200.3" y="61.9">SPI_CLK</text>
<text x="247.8" y="61.9">D0/GPIO16</text>
<text x="10.3" y="85.9">B</text>
<text x="100.5" y="88.6">PWR_{in}</text>
<text x="285.3" y="85.9">B</text>
<text x="118.7" y="103.8">PWR_{in}</text>
<text x="172.9" y="103.8">PWR_{out}</text>
<text x="193.8" y="103.8">PWR_{out}</text>
<text x="251.6" y="106.4">V_btr</text>
<text x="119.4" y="108.9">V_btr</text>
<text x="84" y="122.9">V_btr</text>
<text x="10.3" y="135.9">C</text>
<text x="285.3" y="135.9">C</text>
<text x="10.3" y="185.9">D</text>
<text x="285.3" y="185.9">D</text>
<text x="68.7" y="188.9">D4/GPIO2</text>
<text x="157.6" y="188.9">D0/GPIO16</text>
<text x="68.7" y="192.7">D3/GPIO0</text>
<text x="157.6" y="192.7">D8/GPIO15/SS</text>
<text x="35" y="199.9">1</text>
<text x="85" y="199.9">2</text>
<text x="135" y="199.9">3</text>
<text x="185" y="199.9">4</text>
<text x="235" y="199.9">5</text>
<text x="285" y="199.9">6</text>
</g>
<g font-size="1.8" fill="#006464">
<text x="103.9" y="17.6">IO1</text>
<text x="54.6" y="21.2">D1</text>
<text x="54.6" y="23.7">CESD5V0D3</text>
<text x="72.4" y="21.2">D3</text>
<text x="72.4" y="23.7">CESD5V0D3</text>
<text x="93.2" y="23.7">+3.3V</text>
<text x="96.5" y="20.4">Conn_01x16_Pin</text>
<text x="28.3" y="28.8">Conn_01x06_Pin</text>
<text x="35" y="26.3">J1</text>
<text x="95" y="26.3">GND</text>
<text x="131.3" y="27.5">+5V</text>
<text x="138.1" y="28.8">AMS1117-3.3</text>
<text x="143.4" y="26.3">U5</text>
<text x="153.3" y="27.3">+3.3V</text>
<text x="198" y="26.3">C9</text>
<text x="211.6" y="27.5">10k</text>
<text x="212.1" y="25.5">R10 +3.3V</text>
<text x="225.4" y="24.7">+3.3V</text>
<text x="248.3" y="29.3">SW_Push</text>
<text x="262.9" y="27.5">GND</text>
<text x="32.9" y="30.2">1</text>
<text x="49.1" y="34.9">+3.3V</text>
<text x="50" y="31.3">GND</text>
<text x="67.8" y="31.3">GND</text>
<text x="140.2" y="32.6">VI</text>
<text x="146.7" y="32.6">VO</text>
<text x="187.7" y="33.9">GND</text>
<text x="198" y="35.7">SW_Push</text>
<text x="204.3" y="32.6">RST1</text>
<text x="216.4" y="33.9">~{RST}</text>
<text x="222.3" y="30.3">U7</text>
<text x="229.5" y="34.8" transform="rotate(-90 229.5 34.8)">VCC</text>
<text x="232.4" y="30.3">ESP-12E</text>
<text x="234.9" y="33.9">GPIO0</text>
<text x="259.8" y="33.9">10k</text>
<text x="270.5" y="33.9">+3.3V</text>
<text x="54.6" y="41.5">D2</text>
<text x="132.9" y="42" transform="rotate(-90 132.9 42)">C5</text>
<text x="145.6" y="36.3" transform="rotate(-90 145.6 36.3)">GND</text>
<text x="155.8" y="42" transform="rotate(-90 155.8 42)">C6</text>
<text x="155.8" y="37" transform="rotate(-90 155.8 37)">10uF</text>
<text x="162.2" y="42" transform="rotate(-90 162.2 42)">C7</text>
<text x="164.9" y="36.8" transform="rotate(-90 164.9 36.8)">100uF</text>
<text x="185.9" y="39">+3.3V</text>
<text x="187.7" y="41.5">GND</text>
<text x="198" y="41.5">100k</text>
<text x="198.6" y="39">10k</text>
<text x="216.4" y="39">EN</text>
<text x="229.8" y="41.5">GPIO3/RXD</text>
<text x="230.1" y="36.4">GPIO1/TXD</text>
<text x="234.9" y="39">GPIO2</text>
<text x="259.8" y="39">10k</text>
<text x="270.5" y="39">+3.3V</text>
<text x="35" y="47.9">J2</text>
<text x="54.6" y="44">CESD5V0D3</text>
<text x="198" y="44">220k</text>
<text x="216.4" y="44">ADC</text>
<text x="234.9" y="44">GPIO4</text>
<text x="234.9" y="46.6">GPIO5</text>
<text x="19.5" y="52.9">+3.3V</text>
<text x="28.3" y="50.4">Conn_01x06_Pin</text>
<text x="50" y="51.7">GND</text>
<text x="142.7" y="49.1">GND</text>
<text x="216.4" y="49.1">CS0</text>
<text x="216.4" y="51.7">MISO</text>
<text x="233.7" y="49.1">GPIO12</text>
<text x="233.7" y="51.7">GPIO13</text>
<text x="21.3" y="55.5">GND</text>
<text x="21.3" y="58">+5V</text>
<text x="50.4" y="59">+3.3V</text>
<text x="95" y="59.3">GND</text>
<text x="137.6" y="56.7">LM7805_TO220</text>
<text x="143.4" y="54.2">U6</text>
<text x="154.2" y="54.2">+5V</text>
<text x="216.4" y="54.2">GPIO9</text>
<text x="216.4" y="56.7">GPIO10</text>
<text x="216.4" y="59.3">MOSI</text>
<text x="233.7" y="54.2">GPIO14</text>
<text x="233.7" y="56.7">GPIO15</text>
<text x="233.7" y="59.3">GPIO16</text>
<text x="258.3" y="56.7">10k</text>
<text x="269.2" y="56.7">GND</text>
<text x="19.5" y="65.6">+3.3V</text>
<text x="73.7" y="61.8">J3</text>
<text x="73.7" y="64.4">UART</text>
<text x="95" y="61.8">+5V</text>
<text x="140" y="60.6">VI</text>
<text x="145.6" y="64.5" transform="rotate(-90 145.6 64.5)">GND</text>
<text x="147" y="60.6">VO</text>
<text x="216.4" y="61.8">SCLK</text>
<text x="229.5" y="63" transform="rotate(-90 229.5 63)">GND</text>
<text x="61.5" y="72">GND</text>
<text x="142.7" y="73.3">GND</text>
<text x="214.2" y="72.1" transform="rotate(-90 214.2 72.1)">PWR_FLAG</text>
<text x="226.6" y="73.3">GND</text>
<text x="90.2" y="85.4">PWR_FLAG</text>
<text x="87.7" y="94.8" transform="rotate(-90 87.7 94.8)">R3</text>
<text x="89.8" y="95" transform="rotate(-90 89.8 95)">47</text>
<text x="22.9" y="100.9">MOSFETs</text>
<text x="63.6" y="98.1">12v</text>
<text x="68.1" y="98.1">PWR</text>
<text x="70" y="96.1">J4</text>
<text x="128.3" y="99.6">Automatic</text>
<text x="138.8" y="99.6">Load</text>
<text x="144.5" y="99.6">Switchover</text>
<text x="204.5" y="99.5">Battery</text>
<text x="212.4" y="99.5">Charger</text>
<text x="84.8" y="103.6" transform="rotate(-90 84.8 103.6)">G</text>
<text x="91.5" y="105.2" transform="rotate(-90 91.5 105.2)">R4</text>
<text x="93.6" y="105.7" transform="rotate(-90 93.6 105.7)">4k7</text>
<text x="97.4" y="102.4" transform="rotate(-90 97.4 102.4)">470uF/16V</text>
<text x="100.7" y="103">C3</text>
<text x="129.7" y="103.7">PWR_{in}</text>
<text x="160.8" y="103.7">PWR_{out}</text>
<text x="205.9" y="103.7">ChargerPWR_{in}</text>
<text x="232.1" y="106.3">ChargerPWR_{out}</text>
<text x="80.5" y="109">D</text>
<text x="88.2" y="109">S</text>
<text x="129.7" y="108.8">Battery_{in}</text>
<text x="80.8" y="114.1">RU3560L</text>
<text x="83.7" y="116.7">Q1</text>
<text x="90.7" y="116.2">GND</text>
<text x="65.2" y="124.8">Battery</text>
<text x="70" y="122.8">J5</text>
<text x="78" y="135.2">GND</text>
<text x="45.6" y="148.2">U1</text>
<text x="134.5" y="148.2">U3</text>
<text x="41.1" y="154.5">Vo-</text>
<text x="41.7" y="150.7">MPS-2108</text>
<text x="48.8" y="154.5">Vo-</text>
<text x="130" y="154.5">Vo-</text>
<text x="130.6" y="150.7">MPS-2108</text>
<text x="137.7" y="154.5">Vo-</text>
<text x="195.6" y="155.8">H1</text>
<text x="215.9" y="155.8">H2</text>
<text x="235" y="155.8">H3</text>
<text x="254" y="155.8">H4</text>
<text x="27" y="158.3">+3.3V</text>
<text x="41.1" y="158.3">VCC</text>
<text x="48.8" y="158.3">GND</text>
<text x="115.9" y="158.3">+3.3V</text>
<text x="130" y="158.3">VCC</text>
<text x="137.7" y="158.3">GND</text>
<text x="195.6" y="158.3">MountingHole</text>
<text x="215.9" y="158.3">MountingHole</text>
<text x="235" y="158.3">MountingHole</text>
<text x="254" y="158.3">MountingHole</text>
<text x="41.1" y="162.2">Vo+</text>
<text x="56.4" y="164.9">GND</text>
<text x="130" y="162.2">Vo+</text>
<text x="145.3" y="164.9">GND</text>
<text x="49.4" y="172.3">U2</text>
<text x="64.4" y="170.8">+3.3V</text>
<text x="138.3" y="172.3">U4</text>
<text x="153.3" y="170.8">+3.3V</text>
<text x="24" y="177.6" transform="rotate(-90 24 177.6)">R1</text>
<text x="27.8" y="177.6" transform="rotate(-90 27.8 177.6)">R2</text>
<text x="44.9" y="174.9">HX710(A/B)</text>
<text x="69.8" y="179.9">C2</text>
<text x="112.9" y="177.6" transform="rotate(-90 112.9 177.6)">R5</text>
<text x="116.7" y="177.6" transform="rotate(-90 116.7 177.6)">R6</text>
<text x="133.8" y="174.9">HX710(A/B)</text>
<text x="158.7" y="179.9">C8</text>
<text x="25" y="182.3" transform="rotate(-90 25 182.3)">100</text>
<text x="28.8" y="182.3" transform="rotate(-90 28.8 182.3)">100</text>
<text x="30" y="185.3">GND</text>
<text x="41.1" y="181.2">VREF</text>
<text x="41.1" y="185">AGND</text>
<text x="55.4" y="185">DVDD</text>
<text x="55.5" y="181.2">AVDD</text>
<text x="71.1" y="184.5">100nF</text>
<text x="113.9" y="182.3" transform="rotate(-90 113.9 182.3)">100</text>
<text x="117.7" y="182.3" transform="rotate(-90 117.7 182.3)">100</text>
<text x="118.9" y="185.3">GND</text>
<text x="130" y="181.2">VREF</text>
<text x="130" y="185">AGND</text>
<text x="144.3" y="185">DVDD</text>
<text x="144.4" y="181.2">AVDD</text>
<text x="160" y="184.5">100nF</text>
<text x="20.2" y="191.4">C1</text>
<text x="41.1" y="188.8">INN</text>
<text x="55.4" y="188.8">DOUT</text>
<text x="78" y="186">GND</text>
<text x="109.1" y="191.4">C4</text>
<text x="130" y="188.8">INN</text>
<text x="144.3" y="188.8">DOUT</text>
<text x="166.9" y="186">GND</text>
<text x="16.8" y="194.4">100nF</text>
<text x="41.1" y="192.6">INP</text>
<text x="53" y="192.6">PD_SCK</text>
<text x="105.7" y="194.4">100nF</text>
<text x="130" y="192.6">INP</text>
<text x="141.9" y="192.6">PD_SCK</text>
</g>
<g font-size="1.8" fill="#a90000">
<text x="104.1" y="22.6">1</text>
<text x="104.1" y="25.1">2</text>
<text x="104.1" y="27.7">3</text>
<text x="228.3" y="29.9" transform="rotate(-90 228.3 29.9)">8</text>
<text x="32.9" y="32.8">2</text>
<text x="32.9" y="35.3">3</text>
<text x="104.1" y="30.2">4</text>
<text x="104.1" y="32.8">5</text>
<text x="104.1" y="35.3">6</text>
<text x="137.7" y="31.5">3</text>
<text x="150.4" y="31.5">2</text>
<text x="213.9" y="32.8">1</text>
<text x="241.3" y="32.8">18</text>
<text x="241.3" y="35.3">22</text>
<text x="32.9" y="37.8">4</text>
<text x="32.9" y="40.4">5</text>
<text x="104.1" y="37.8">7</text>
<text x="104.1" y="40.4">8</text>
<text x="144.5" y="38.8" transform="rotate(-90 144.5 38.8)">1</text>
<text x="213.9" y="37.8">3</text>
<text x="241.3" y="37.8">17</text>
<text x="241.3" y="40.4">21</text>
<text x="32.9" y="42.9">6</text>
<text x="103.5" y="45.5">10</text>
<text x="104.1" y="42.9">9</text>
<text x="213.9" y="42.9">2</text>
<text x="241.3" y="42.9">19</text>
<text x="241.3" y="45.5">20</text>
<text x="32.9" y="51.8">1</text>
<text x="103.5" y="48">11</text>
<text x="103.5" y="50.5">12</text>
<text x="103.5" y="53.1">13</text>
<text x="213.3" y="50.5">10</text>
<text x="213.3" y="53.1">11</text>
<text x="213.9" y="48">9</text>
<text x="241.9" y="48">6</text>
<text x="241.9" y="50.5">7</text>
<text x="241.9" y="53.1">5</text>
<text x="32.9" y="54.4">2</text>
<text x="32.9" y="56.9">3</text>
<text x="32.9" y="59.4">4</text>
<text x="67.2" y="58.2">1</text>
<text x="103.5" y="55.6">14</text>
<text x="103.5" y="58.2">15</text>
<text x="137.7" y="59.4">1</text>
<text x="150.4" y="59.4">3</text>
<text x="213.3" y="55.6">12</text>
<text x="213.3" y="58.2">13</text>
<text x="241.3" y="55.6">16</text>
<text x="241.9" y="58.2">4</text>
<text x="32.9" y="62">5</text>
<text x="32.9" y="64.5">6</text>
<text x="67.2" y="60.7">2</text>
<text x="67.2" y="63.2">3</text>
<text x="67.2" y="65.8">4</text>
<text x="103.5" y="60.7">16</text>
<text x="213.3" y="60.7">14</text>
<text x="144.5" y="66.7" transform="rotate(-90 144.5 66.7)">2</text>
<text x="228.3" y="66.1" transform="rotate(-90 228.3 66.1)">15</text>
<text x="77.4" y="95">1</text>
<text x="77.4" y="97.5">2</text>
<text x="77.4" y="121.7">1</text>
<text x="77.4" y="124.2">2</text>
<text x="38.7" y="153.4">1</text>
<text x="53.9" y="153.4">6</text>
<text x="127.6" y="153.4">1</text>
<text x="142.8" y="153.4">6</text>
<text x="38.7" y="161">3</text>
<text x="38.7" y="157.2">5</text>
<text x="53.9" y="157.2">2</text>
<text x="127.6" y="161">3</text>
<text x="127.6" y="157.2">5</text>
<text x="142.8" y="157.2">2</text>
<text x="38.7" y="180.1">1</text>
<text x="38.7" y="183.9">2</text>
<text x="61.5" y="180.1">8</text>
<text x="61.5" y="183.9">7</text>
<text x="127.6" y="180.1">1</text>
<text x="127.6" y="183.9">2</text>
<text x="150.4" y="180.1">8</text>
<text x="150.4" y="183.9">7</text>
<text x="38.7" y="187.7">3</text>
<text x="38.7" y="191.5">4</text>
<text x="61.5" y="187.7">6</text>
<text x="61.5" y="191.5">5</text>
<text x="127.6" y="187.7">3</text>
<text x="127.6" y="191.5">4</text>
<text x="150.4" y="187.7">6</text>
<text x="150.4" y="191.5">5</text>
</g>
<text font-size="1.8" fill="#009600" x="244.7" y="26.3">Flash1</text>
<g font-size="1.8" fill="#0000c2">
<text x="251.2" y="35.2">USED</text>
<text x="258.5" y="31.6">USED</text>
<text x="247.8" y="41.6">RX USED</text>
<text x="264.9" y="36.4">USED</text>
<text x="263.6" y="44">USED</text>
<text x="263.6" y="46.6">USED</text>
<text x="265.6" y="49.1">USED</text>
<text x="265.9" y="51.7">USED</text>
<text x="263.6" y="59.5">USED</text>
<text x="265.9" y="54.2">USED</text>
<text x="259.8" y="62.1">USED</text>
</g>
<g font-size="1.8" fill="#725600">
<text x="128.3" y="112.8">File:</text>
<text x="133.5" y="112.8">Automatic</text>
<text x="144" y="112.8">Load</text>
<text x="149.7" y="112.8">Switchover.kicad_sch</text>
<text x="204.5" y="112.9">File:</text>
<text x="209.7" y="112.9">Battery</text>
<text x="217.6" y="112.9">Charger.kicad_sch</text>
<text x="22.9" y="114.1">File:</text>
<text x="28.1" y="114.1">MOSFETs.kicad_sch</text>
</g>
</svg>
